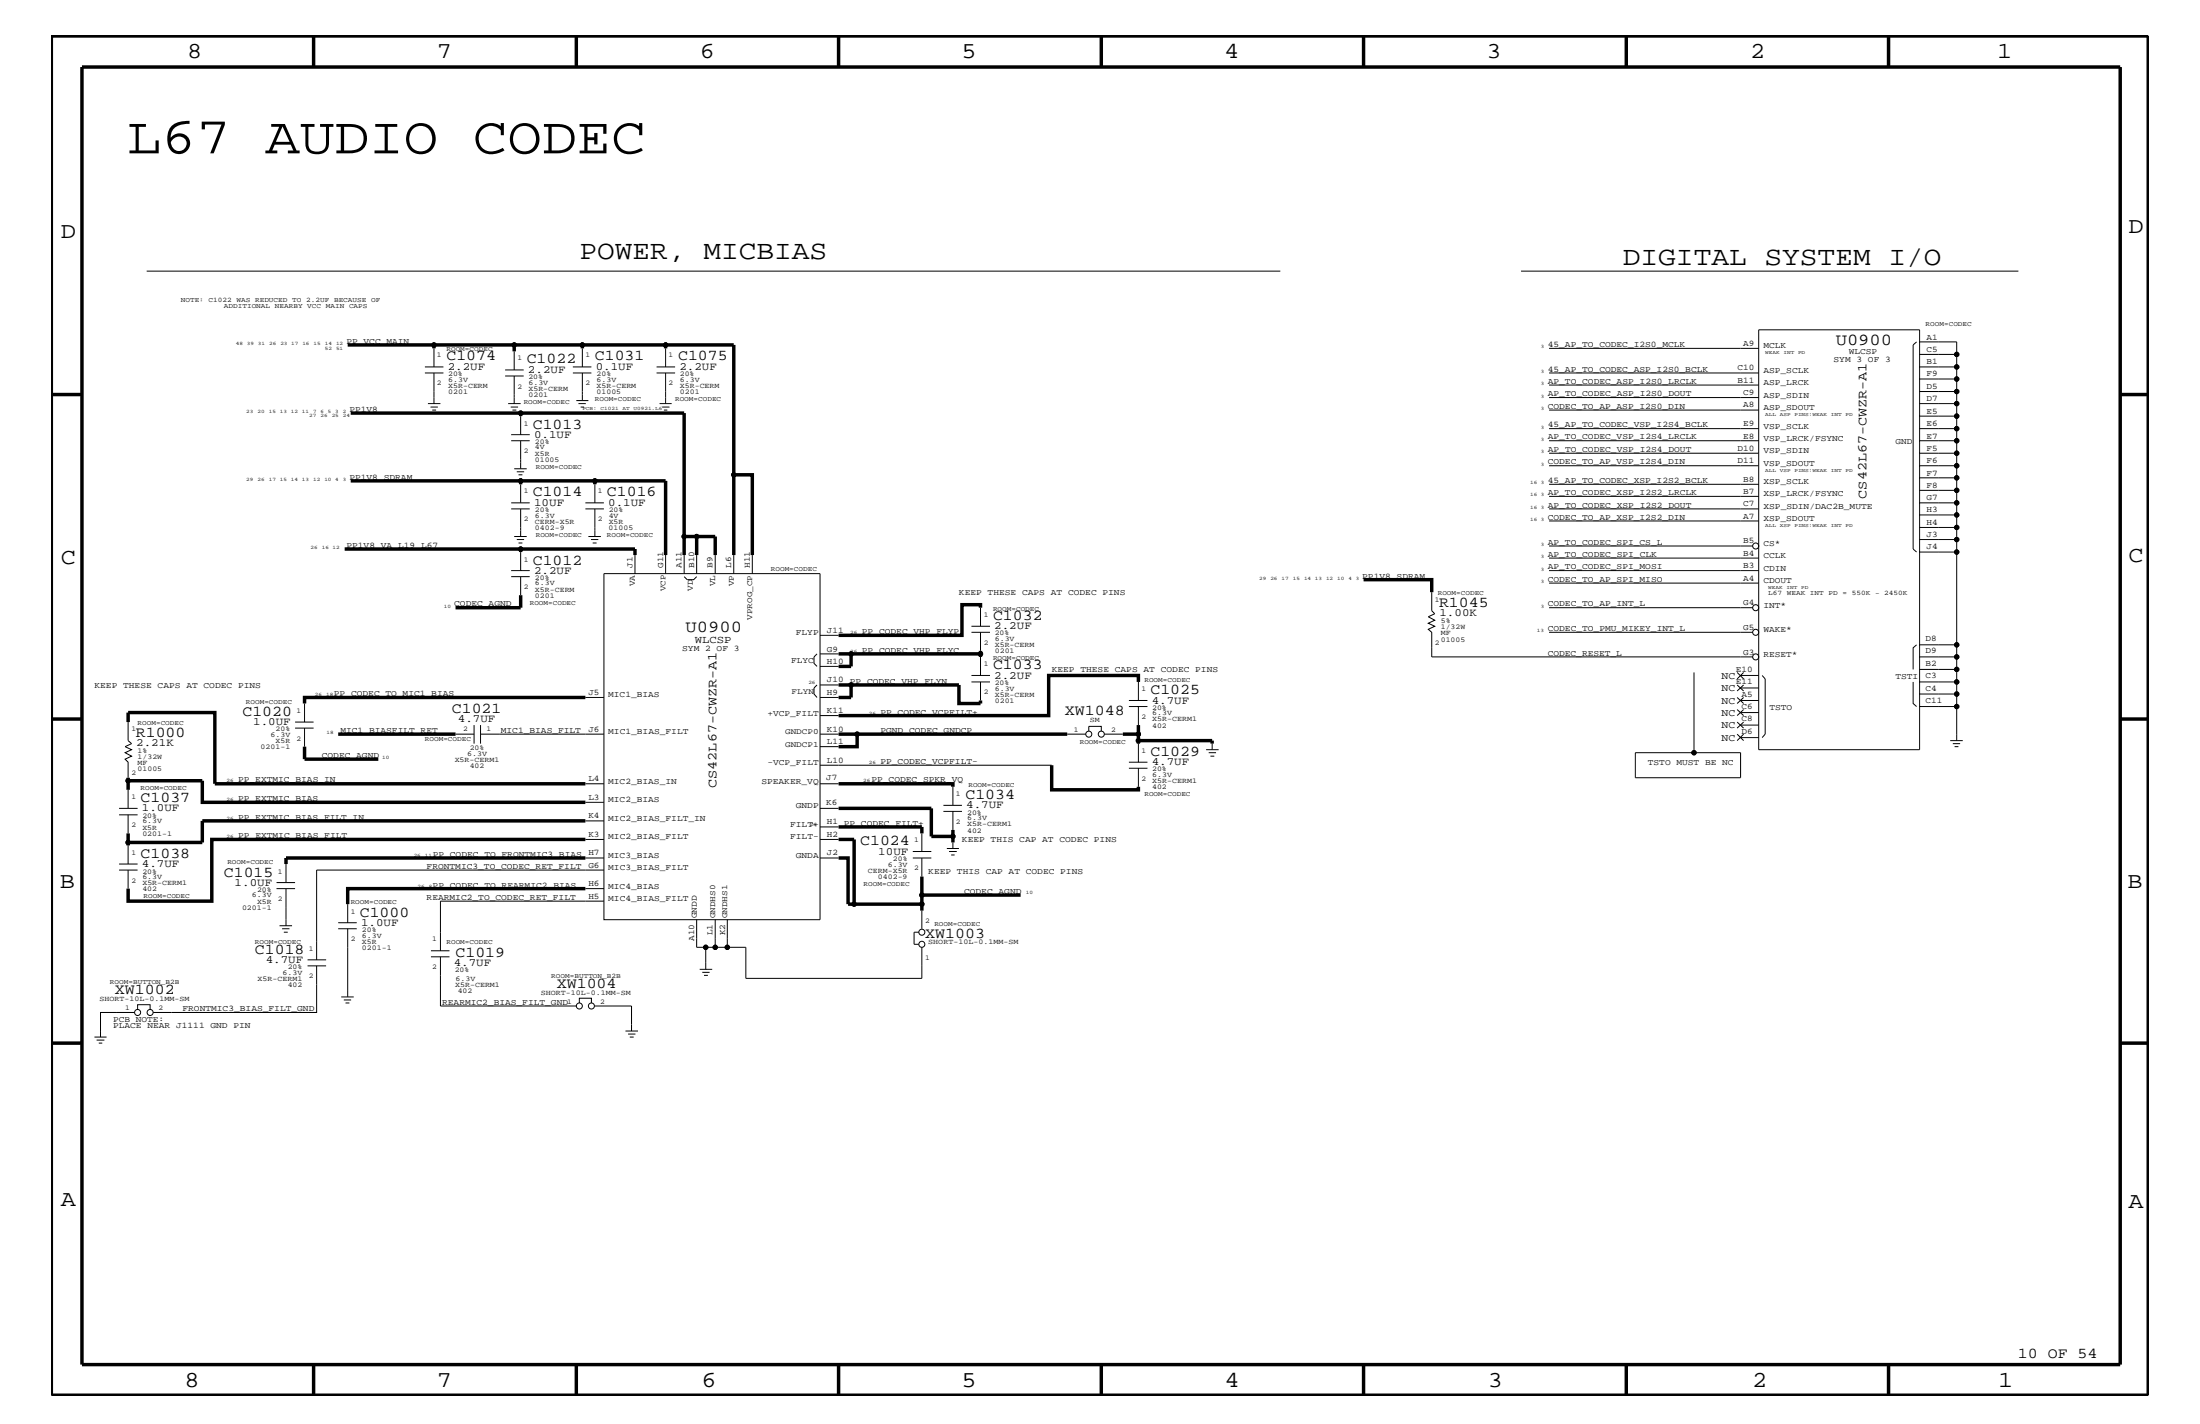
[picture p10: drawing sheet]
<svg xmlns="http://www.w3.org/2000/svg" width="432mm" height="279mm" viewBox="0 0 432 279" stroke-linecap="round" stroke-linejoin="round" font-family="sans-serif">
<g fill="none" stroke="#000" stroke-width=".2">
<path d="M28.8 53.2h222.5M298.5 53.2h97.7M83.4 72h3.6M83.4 73.2h3.6M84 79.2h2.4M84.5 79.9h1.4M85.2 68.4v3.6M85.2 73.2v6M99.1 73.8h3.7M99.1 72.6h3.7M99.7 79.2h2.5M100.2 79.9h1.5"/>
<path d="M100.9 68.9v3.7M100.9 73.8v5.4M112.4 72h3.7M112.4 73.2h3.7M113.1 78.6h2.4M113.5 79.2h1.5M114 79.9h.6M114.3 68.4v3.6M114.3 73.2v5.4M128.9 72h3.6M128.9 73.2h3.6M129.5 79.2h2.3"/>
<path d="M130 79.9h1.4M130.6 68.4v3.6M130.6 73.2v6M304 73.2h41.2M304 78h41.2M304 75.6h41.2M304 68.4h41.2M345.2 64.7h31.6v82.4h-31.6zM376.2 67.1l-.7 .6v40l.7 .6M376.8 79.2h7.2v2.4h-7.2M376.8 74.4h7.2v2.4h-7.2M376.8 69.5h7.2v2.5h-7.2"/>
<path d="M376.8 67.1h7.2v2.4M384 72v2.4M384 76.8v2.4M84.8 80.5h.8M100.3 86.5h3.7M100.3 85.3h3.7M100.3 99.9h3.7M100.3 98.7h3.7M100.6 80.5h.7M100.9 92h2.5M101.4 92.6h1.5M101.8 93.2h.7"/>
<path d="M102.2 81.6v3.7M102.2 86.5v5.5M102.2 95v3.7M102.2 99.9v5.4M114.9 99.9h3.6M114.9 98.7h3.6M116.8 95v3.7M116.8 99.9v5.4M130.3 80.5h.7M304 86.5h41.2M304 99.9h41.2M304 80.5h41.2"/>
<path d="M304 88.9h41.2M304 84.1h41.2M304 91.4h41.2M304 95h41.2M304 97.4h41.2M376.8 98.7h7.2v2.3h-7.2M376.8 93.8h7.2v2.4h-7.2M376.8 88.9h7.2v2.5h-7.2M376.8 84.1h7.2v2.4h-7.2M384 81.6v2.5M384 86.5v2.4M384 91.4v2.4"/>
<path d="M384 96.2v2.5M100.3 113.1h3.7M100.3 112h3.7M100.9 105.3h2.5M101.4 105.9h1.5M101.8 106.5h.7M102.2 108.3v3.7M102.2 113.1v3.7M115.5 105.3h2.4M116 105.9h1.4M116.3 106.5h.8M118.5 112.6h42.5v67.9h-42.5z"/>
<path d="M124.6 108.9v3.7M130.6 108.9v3.7M134.3 113.1l.6 .6h1.2l.6-.6M134.3 108.9v3.7M136.7 108.9v3.7M140.4 108.9v3.7M144 108.9v3.7M147.7 108.9v3.7M192.4 119.2v3.7M281 116.2v3.6l.6 .6-1.3 .6 1.3 .7-1.3 .6 1.3 .6-1.3 .6 .7 .6v4.8h63M304 112h41.2M304 114.4h41.2"/>
<path d="M304 109.5h41.2M304 102.2h41.2M304 119.2h40M304 107.1h40M376.8 108.3h7.2v18.2M376.8 103.5h7.2v2.4h-7.2M384 101v2.5M384 105.9v2.4M59.8 138v3.7M114.9 136.8h3.6M160.4 134.4l-.6 .6v1.2l.6 .6M160.4 128.3l-.6 .6v1.3l.6 .6"/>
<path d="M161 136.8h3.6M161 130.8h3.6M161 134.4h3.6M161 124.7h3.6M161 128.3h3.6M190.7 124.1h3.6M190.7 122.9h3.6M190.7 133.8h3.6M190.7 132.5h3.6M192.4 124.1v3.6M192.4 128.9v3.6M192.4 133.8v3.6"/>
<path d="M221.6 138.6h3.6M221.6 137.4h3.6M223.4 133.8v3.6M223.4 138.6v3.7M304 124.1h40M332.5 131.9v15.8h-11.5v4.9h20.6v-4.9h-9.1M341 131.9l1.2 1.3M341 134.4l1.2 1.2M341 136.8l1.2 1.2M341 139.2l1.2 1.2M341.6 132.5h3.6M341.6 139.8h3.6"/>
<path d="M341.6 137.4h3.6M341.6 135h3.6M342.2 131.9l-1.2 1.3M342.2 134.4l-1.2 1.2M342.2 136.8l-1.2 1.2M342.2 139.2l-1.2 1.2M345.9 132.5l.6 .7v10.8l-.6 .7M375.5 133.8v4.2l.7 .6M376.2 126.5l-.7 .6v4.2M376.8 136.2h7.2v2.4h-7.2M376.8 131.3h7.2v2.5h-7.2M376.8 126.5h7.2v2.4h-7.2"/>
<path d="M384 128.9v2.4M384 133.8v2.4M384 138.6v6.7M23.4 158.6h3.6M23.4 159.9h3.6M25.1 141.7v3.6l.7 .6-1.2 .6 1.2 .6-1.2 .6 1.2 .7-1.2 .6 .5 .5v3.1M25.1 155v3.6M25.1 159.9v3.6M57.9 142.9h3.7M57.9 141.7h3.7M59.8 142.9v3.6M89.4 144h3.6"/>
<path d="M93 142.3v3.6M94.3 142.3v3.6M94.3 144h24.2M114.9 153.8h3.6M114.9 157.4h3.6M161 146.5h3.6M161 144h3.6M161 153.8h3.6M161 158.6h3.6M161 150.1h45.4M161 140.4h3.6M185.2 159.2h3.6"/>
<path d="M185.2 158h3.6M187 154.4v3.6M187 159.2v3.6M209.5 144h3.6M213.7 143.5v-1h2.5v1M216.7 144h3.7M221.6 150.7h3.6M221.6 149.5h3.6M223.4 145.9v3.6M223.4 150.7v3.7M236.7 147.1h2.5M237.2 147.7h1.5"/>
<path d="M237.6 148.4h.7M237.9 145.9v1.2M341 141.7l1.2 1.2M341 144l1.2 1.3M341.6 142.3h3.6M341.6 144.7h3.6M342.2 141.7l-1.2 1.2M342.2 144l-1.2 1.3M382.8 145.3h2.4M383.3 145.9h1.4M383.6 146.5h.8M23.4 170.7h3.6"/>
<path d="M23.4 169.5h3.6M25.1 165.9v3.6M25.1 170.7v3.7M54.3 174.4h3.6M54.3 173.2h3.6M56.1 169.5v3.7M56.1 174.4v7.2M68.2 177.4v3.6M114.9 174.4h3.6M114.9 168.3h3.6M114.9 164.7h3.6M114.9 161.1h3.6"/>
<path d="M118.5 170.7h-56.4v17.6M118.5 176.8h-32.1v9.7M161 168.3h3.6M161 164.7h3.6M161 162.2h3.6M179.2 167.1h3.6M179.2 168.3h3.6M180.9 163.5v3.6M180.9 168.3v3.7M180.9 178.7v3.5M185.8 166.5h2.4M186.3 167.1h1.5"/>
<path d="M186.7 167.8h.7M187 165.3v1.2M26.4 198.7h-6.7v4.8M27 198.1v-1h2.5v1M54.9 181.6h2.4M55.4 182.2h1.4M55.7 182.9h.8M60.4 189.5h3.6M60.4 188.3h3.6M62.1 189.5v9.2h-32M66.4 182.2h3.6M66.4 181h3.6"/>
<path d="M67 195.6h2.4M67.5 196.2h1.4M67.8 196.8h.8M68.2 182.2v13.4M84.6 187.7h3.6M84.6 186.5h3.6M86.4 187.7v9.7h26.7M113.7 196.8v-.9h2.4v.9M116.8 197.4h7.2v4.9M136.7 180.5v5.4h3.7v-5.4M137.3 190.2h2.5M137.8 190.8h1.5"/>
<path d="M138.2 191.4h.7M138.5 185.9v4.3M142.7 180.5v5.4h-2.3M142.7 185.9h3.7v6.1h34.5v-6.1M180.3 182.9h-.9v2.4h.9M18.5 203.5h2.4M19 204.1h1.5M19.4 204.7h.7M122.8 202.3h2.4M123.3 202.9h1.4M123.6 203.5h.8"/>
<circle cx="85.2" cy="67.7" r=".42"/>
<circle cx="100.9" cy="67.7" r=".42"/>
<circle cx="114.3" cy="67.7" r=".42"/>
<circle cx="130.6" cy="67.7" r=".42"/>
<circle cx="384" cy="69.5" r=".42"/>
<circle cx="384" cy="79.2" r=".42"/>
<circle cx="384" cy="72" r=".42"/>
<circle cx="384" cy="76.8" r=".42"/>
<circle cx="384" cy="74.4" r=".42"/>
<circle cx="102.2" cy="94.3" r=".42"/>
<circle cx="102.2" cy="81.1" r=".42"/>
<circle cx="116.8" cy="94.3" r=".42"/>
<circle cx="144" cy="93.2" r=".42"/>
<circle cx="384" cy="98.7" r=".42"/>
<circle cx="384" cy="86.5" r=".42"/>
<circle cx="384" cy="96.2" r=".42"/>
<circle cx="384" cy="88.9" r=".42"/>
<circle cx="384" cy="91.4" r=".42"/>
<circle cx="384" cy="93.8" r=".42"/>
<circle cx="384" cy="84.1" r=".42"/>
<circle cx="384" cy="81.6" r=".42"/>
<circle cx="102.2" cy="107.7" r=".42"/>
<circle cx="134.3" cy="105.3" r=".42"/>
<circle cx="136.7" cy="105.3" r=".42"/>
<circle cx="344.6" cy="107.1" r=".59"/>
<circle cx="344.6" cy="119.2" r=".59"/>
<circle cx="384" cy="105.9" r=".42"/>
<circle cx="384" cy="103.5" r=".42"/>
<circle cx="384" cy="101" r=".42"/>
<circle cx="384" cy="108.3" r=".42"/>
<circle cx="167" cy="128.3" r=".42"/>
<circle cx="167" cy="134.4" r=".42"/>
<circle cx="192.4" cy="128.3" r=".42"/>
<circle cx="344.6" cy="128.9" r=".59"/>
<circle cx="344.6" cy="124.1" r=".59"/>
<circle cx="384" cy="133.8" r=".42"/>
<circle cx="384" cy="131.3" r=".42"/>
<circle cx="384" cy="138.6" r=".42"/>
<circle cx="384" cy="126.5" r=".42"/>
<circle cx="384" cy="128.9" r=".42"/>
<circle cx="384" cy="136.2" r=".42"/>
<circle cx="25.1" cy="153.2" r=".42"/>
<circle cx="168.2" cy="144" r=".42"/>
<circle cx="213.7" cy="144" r=".59"/>
<circle cx="216.2" cy="144" r=".59"/>
<circle cx="223.4" cy="144" r=".42"/>
<circle cx="223.4" cy="145.3" r=".42"/>
<circle cx="332.5" cy="147.7" r=".42"/>
<circle cx="25.1" cy="165.3" r=".42"/>
<circle cx="167.6" cy="177.4" r=".42"/>
<circle cx="180.9" cy="177.4" r=".42"/>
<circle cx="180.9" cy="175.6" r=".42"/>
<circle cx="187" cy="164.1" r=".42"/>
<circle cx="27" cy="198.7" r=".59"/>
<circle cx="29.5" cy="198.7" r=".59"/>
<circle cx="113.7" cy="197.4" r=".59"/>
<circle cx="116.1" cy="197.4" r=".59"/>
<circle cx="138.5" cy="185.9" r=".42"/>
<circle cx="140.4" cy="185.9" r=".42"/>
<circle cx="142.7" cy="185.9" r=".42"/>
<circle cx="180.9" cy="182.9" r=".59"/>
<circle cx="180.9" cy="185.3" r=".59"/>
</g>
<g fill="none" stroke="#000" stroke-width=".68" stroke-linecap="butt">
<path d="M10.1 7.1h411.5v266.7h-411.5zM16.1 13.2h400v254.5h-400zM61.6 7.1v6.1M113.1 7.1v6.1M164.6 7.1v6.1M216.2 7.1v6.1M267.6 7.1v6.1M319.2 7.1v6.1M370.7 7.1v6.1M10.1 77.4h6M68.2 67.7h17v.7M85.2 67.7h15.7v1.2"/>
<path d="M100.9 67.7h13.4v.7M114.3 67.7h16.3v.7M130.6 67.7h13.4v41.2M416.1 77.4h5.5M68.8 94.3h33.4M68.8 81.1h65.5v27.8M102.2 81.1v.5M116.8 94.3h-14.6v.7M116.8 94.3h13.8v14.6M116.8 94.3v.7M144 93.2h3.7v15.7M67.6 107.7h57v1.2"/>
<path d="M102.2 107.7v.6M102.2 116.8v2.4h-12.8M134.3 105.3h2.4M136.7 108.9v-3.6h3.7v3.6M192.4 119.2v-.6h-3.6v6.1h-24.2M267.6 113.7h13.4v2.5M114.9 136.8h-55.1v1.2M164.6 134.4h23.6v3.6h4.2v-.6M164.6 128.3h27.8M167 128.3v2.5h-2.4M167 134.4v2.4h-2.4M192.4 127.7v1.2"/>
<path d="M223.4 133.8v-1.3h-17.6v7.9h-41.2M10.1 141.1h6M25.1 155v-1.8h14.6v4.2h75.2M25.1 141.7v-1.9h17.1v14h72.7M25.1 152.6v.6M59.8 146.5v2.5h14.5M66.4 144h23M164.6 153.8h22.4v.6M164.6 158.6h18.2v5.5h4.2M164.6 144h44.9M168.2 144v2.5h-3.6M206.4 150.1v4.9h17v-.6"/>
<path d="M220.4 144h3M223.4 145.3h14.5v.6M223.4 142.3v3.6M416.1 141.1h5.5M25.1 163.5v2.4M114.9 164.7h-73.3v12.1h-16.5v-2.4M114.9 174.4h-46.7v3M114.9 168.3h-58.8v1.2M114.9 161.1h-75.2v4.2h-14.6M164.6 168.3h1.9v9.1h1.1M164.6 164.7h3v12.7h13.3v1.3M164.6 162.2h16.3v1.3"/>
<path d="M180.9 172v5.4M180.9 175.6h19.4M187 162.8v2.5M10.1 204.7h6M416.1 204.7h5.5M61.6 267.7v6.1M113.1 267.7v6.1M164.6 267.7v6.1M216.2 268v5.8M267.6 267.7v6.1M319.2 267.7v6.1M370.7 267.7v6.1"/>
</g>
<g fill="#000">
<circle cx="85.2" cy="67.7" r=".42"/>
<circle cx="100.9" cy="67.7" r=".42"/>
<circle cx="114.3" cy="67.7" r=".42"/>
<circle cx="130.6" cy="67.7" r=".42"/>
<circle cx="384" cy="69.5" r=".42"/>
<circle cx="384" cy="79.2" r=".42"/>
<circle cx="384" cy="72" r=".42"/>
<circle cx="384" cy="76.8" r=".42"/>
<circle cx="384" cy="74.4" r=".42"/>
<circle cx="102.2" cy="94.3" r=".42"/>
<circle cx="102.2" cy="81.1" r=".42"/>
<circle cx="116.8" cy="94.3" r=".42"/>
<circle cx="144" cy="93.2" r=".42"/>
<circle cx="384" cy="98.7" r=".42"/>
<circle cx="384" cy="86.5" r=".42"/>
<circle cx="384" cy="96.2" r=".42"/>
<circle cx="384" cy="88.9" r=".42"/>
<circle cx="384" cy="91.4" r=".42"/>
<circle cx="384" cy="93.8" r=".42"/>
<circle cx="384" cy="84.1" r=".42"/>
<circle cx="384" cy="81.6" r=".42"/>
<circle cx="102.2" cy="107.7" r=".42"/>
<circle cx="134.3" cy="105.3" r=".42"/>
<circle cx="136.7" cy="105.3" r=".42"/>
<circle cx="384" cy="105.9" r=".42"/>
<circle cx="384" cy="103.5" r=".42"/>
<circle cx="384" cy="101" r=".42"/>
<circle cx="384" cy="108.3" r=".42"/>
<circle cx="167" cy="128.3" r=".42"/>
<circle cx="167" cy="134.4" r=".42"/>
<circle cx="192.4" cy="128.3" r=".42"/>
<circle cx="384" cy="133.8" r=".42"/>
<circle cx="384" cy="131.3" r=".42"/>
<circle cx="384" cy="138.6" r=".42"/>
<circle cx="384" cy="126.5" r=".42"/>
<circle cx="384" cy="128.9" r=".42"/>
<circle cx="384" cy="136.2" r=".42"/>
<circle cx="25.1" cy="153.2" r=".42"/>
<circle cx="168.2" cy="144" r=".42"/>
<circle cx="223.4" cy="144" r=".42"/>
<circle cx="223.4" cy="145.3" r=".42"/>
<circle cx="332.5" cy="147.7" r=".42"/>
<circle cx="25.1" cy="165.3" r=".42"/>
<circle cx="167.6" cy="177.4" r=".42"/>
<circle cx="180.9" cy="177.4" r=".42"/>
<circle cx="180.9" cy="175.6" r=".42"/>
<circle cx="187" cy="164.1" r=".42"/>
<circle cx="138.5" cy="185.9" r=".42"/>
<circle cx="140.4" cy="185.9" r=".42"/>
<circle cx="142.7" cy="185.9" r=".42"/>
</g>
<text font-size="10.2" x="24.9" y="30.1">L67 AUDIO CODEC</text>
<g font-size="5.2">
<text x="113.7" y="50.7">POWER, MICBIAS</text>
<text x="318.5" y="51.9">DIGITAL SYSTEM I/O</text>
</g>
<g font-size="4.5">
<text x="36.7" y="11.5">8</text>
<text x="85.8" y="11.5">7</text>
<text x="137.3" y="11.5">6</text>
<text x="188.7" y="11.5">5</text>
<text x="240.3" y="11.5">4</text>
<text x="291.8" y="11.5">3</text>
<text x="343.5" y="11.5">2</text>
<text x="392" y="11.5">1</text>
<text x="11.9" y="46.8">D</text>
<text x="417.7" y="45.7">D</text>
<text x="11.9" y="110.6">C</text>
<text x="417.7" y="110.3">C</text>
<text x="11.8" y="174.3">B</text>
<text x="417.6" y="174.2">B</text>
<text x="11.9" y="236.7">A</text>
<text x="417.7" y="237.1">A</text>
<text x="36.2" y="272.1">8</text>
<text x="85.8" y="272.1">7</text>
<text x="137.7" y="272.1">6</text>
<text x="188.7" y="272.1">5</text>
<text x="240.4" y="272.1">4</text>
<text x="292" y="272.1">3</text>
<text x="343.9" y="272.1">2</text>
<text x="392.2" y="272.1">1</text>
</g>
<g font-size="3.3">
<text x="360.3" y="67.7">U0900</text>
<text x="134.6" y="124.1">U0900</text>
</g>
<g font-size="3">
<text x="87.6" y="70.7">C1074</text>
<text x="103.4" y="71.3">C1022</text>
<text x="116.8" y="70.7">C1031</text>
<text x="133.1" y="70.7">C1075</text>
<text x="104.6" y="84.1">C1013</text>
<text x="104.6" y="97.4">C1014</text>
<text x="119.1" y="97.4">C1016</text>
<text x="104.6" y="110.8">C1012</text>
<text x="282.4" y="119.1">R1045</text>
<text x="194.9" y="121.7">C1032</text>
<text x="194.9" y="131.3">C1033</text>
<text x="225.8" y="136.2">C1025</text>
<text x="47.6" y="140.4">C1020</text>
<text x="88.7" y="139.8">C1021</text>
<text x="209" y="140.3">XW1048</text>
<text x="26.7" y="144.6">R1000</text>
<text x="225.8" y="148.4">C1029</text>
<text x="27.6" y="157.4">C1037</text>
<text x="189.5" y="156.8">C1034</text>
<text x="168.8" y="165.9">C1024</text>
<text x="27.6" y="168.3">C1038</text>
<text x="43.9" y="172">C1015</text>
<text x="70.6" y="179.9">C1000</text>
<text x="181.6" y="184">XW1003</text>
<text x="50" y="187.1">C1018</text>
<text x="89.4" y="187.7">C1019</text>
<text x="22.6" y="195.1">XW1002</text>
<text x="109.3" y="193.9">XW1004</text>
<text x="396" y="266.5">10 OF 54</text>
</g>
<g font-size="2.6">
<text x="366.4" y="97.8" transform="rotate(-90 366.4 97.8)">CS42L67-CWZR-A1</text>
<text x="140.6" y="154.5" transform="rotate(-90 140.6 154.5)">CS42L67-CWZR-A1</text>
</g>
<g font-size="2.2">
<text x="87.9" y="72.6">2.2UF</text>
<text x="103.6" y="73.2">2.2UF</text>
<text x="116.9" y="72.6">0.1UF</text>
<text x="133.4" y="72.6">2.2UF</text>
<text x="104.8" y="85.9">0.1UF</text>
<text x="104.8" y="99.3">10UF</text>
<text x="119.4" y="99.3">0.1UF</text>
<text x="104.8" y="112.6">2.2UF</text>
<text x="195.2" y="123.5">2.2UF</text>
<text x="282.5" y="120.9">1.00K</text>
<text x="195.2" y="133.2">2.2UF</text>
<text x="49.7" y="142.3">1.0UF</text>
<text x="89.9" y="141.7">4.7UF</text>
<text x="226.1" y="138">4.7UF</text>
<text x="26.8" y="146.4">2.21K</text>
<text x="226.1" y="150.1">4.7UF</text>
<text x="27.9" y="159.2">1.0UF</text>
<text x="189.7" y="158.6">4.7UF</text>
<text x="172.4" y="167.8">10UF</text>
<text x="27.9" y="170.1">4.7UF</text>
<text x="46.1" y="173.8">1.0UF</text>
<text x="70.9" y="181.6">1.0UF</text>
<text x="52.2" y="188.9">4.7UF</text>
<text x="89.1" y="189.5">4.7UF</text>
</g>
<text font-size="2.1" x="136.4" y="126.2">WLCSP</text>
<g font-size="2">
<text x="337.9" y="133.2">NC</text>
<text x="337.9" y="135.6">NC</text>
<text x="337.9" y="138">NC</text>
<text x="337.9" y="140.4">NC</text>
<text x="337.9" y="142.9">NC</text>
<text x="337.9" y="145.3">NC</text>
</g>
<g font-size="1.7">
<text x="68" y="67.5">PP_VCC_MAIN</text>
<text x="303.8" y="68.1">45_AP_TO_CODEC_I2S0_MCLK</text>
<text x="342.1" y="67.8">A9</text>
<text x="346.1" y="68.4">MCLK</text>
<text x="359.9" y="71">SYM 3 OF 3</text>
<text x="362.9" y="69.5">WLCSP</text>
<text x="378.1" y="69">C5</text>
<text x="378.1" y="66.7">A1</text>
<text x="378.1" y="71.5">B1</text>
<text x="303.8" y="75.4">AP_TO_CODEC_ASP_I2S0_LRCLK</text>
<text x="303.8" y="77.8">AP_TO_CODEC_ASP_I2S0_DOUT</text>
<text x="303.8" y="72.9">45_AP_TO_CODEC_ASP_I2S0_BCLK</text>
<text x="341" y="75.1">B11</text>
<text x="341" y="72.7">C10</text>
<text x="342.1" y="77.5">C9</text>
<text x="346.1" y="75.6">ASP_LRCK</text>
<text x="346.1" y="73.2">ASP_SCLK</text>
<text x="378.1" y="76.3">D5</text>
<text x="378.1" y="73.9">F9</text>
<text x="68.6" y="80.8">PP1V8</text>
<text x="303.8" y="83.8">45_AP_TO_CODEC_VSP_I2S4_BCLK</text>
<text x="303.8" y="80.2">CODEC_TO_AP_ASP_I2S0_DIN</text>
<text x="342.1" y="80">A8</text>
<text x="342.1" y="83.6">E9</text>
<text x="346.1" y="80.5">ASP_SDOUT</text>
<text x="346.1" y="78">ASP_SDIN</text>
<text x="378.1" y="83.6">E6</text>
<text x="378.1" y="78.8">D7</text>
<text x="378.1" y="81.1">E5</text>
<text x="303.8" y="86.2">AP_TO_CODEC_VSP_I2S4_LRCLK</text>
<text x="303.8" y="88.7">AP_TO_CODEC_VSP_I2S4_DOUT</text>
<text x="341" y="88.4">D10</text>
<text x="342.1" y="86">E8</text>
<text x="346.1" y="86.5">VSP_LRCK/FSYNC</text>
<text x="346.1" y="84.1">VSP_SCLK</text>
<text x="346.1" y="88.9">VSP_SDIN</text>
<text x="372" y="87.1">GND</text>
<text x="378.1" y="86">E7</text>
<text x="378.1" y="88.4">F5</text>
<text x="68.6" y="94.2">PP1V8_SDRAM</text>
<text x="303.8" y="91.1">CODEC_TO_AP_VSP_I2S4_DIN</text>
<text x="303.8" y="94.8">45_AP_TO_CODEC_XSP_I2S2_BCLK</text>
<text x="341" y="90.9">D11</text>
<text x="342.1" y="94.5">B8</text>
<text x="346.1" y="91.4">VSP_SDOUT</text>
<text x="346.1" y="95">XSP_SCLK</text>
<text x="378.1" y="93.3">F7</text>
<text x="378.1" y="90.9">F6</text>
<text x="378.1" y="95.7">F8</text>
<text x="303.8" y="97.1">AP_TO_CODEC_XSP_I2S2_LRCLK</text>
<text x="303.8" y="99.6">AP_TO_CODEC_XSP_I2S2_DOUT</text>
<text x="342.1" y="101.8">A7</text>
<text x="342.1" y="96.9">B7</text>
<text x="342.1" y="99.3">C7</text>
<text x="346.1" y="97.4">XSP_LRCK/FSYNC</text>
<text x="346.1" y="99.9">XSP_SDIN/DAC2B_MUTE</text>
<text x="378.1" y="98.2">G7</text>
<text x="378.1" y="100.5">H3</text>
<text x="68" y="107.5">PP1V8_VA_L19_L67</text>
<text x="303.8" y="102.1">CODEC_TO_AP_XSP_I2S2_DIN</text>
<text x="303.8" y="106.9">AP_TO_CODEC_SPI_CS_L</text>
<text x="342.1" y="106.6">B5</text>
<text x="346.1" y="102.2">XSP_SDOUT</text>
<text x="346.1" y="107.1">CS*</text>
<text x="378.1" y="103">H4</text>
<text x="378.1" y="105.4">J3</text>
<text x="378.1" y="107.8">J4</text>
<text x="124.1" y="111.4" transform="rotate(-90 124.1 111.4)">J1</text>
<text x="130.1" y="111.4" transform="rotate(-90 130.1 111.4)">G11</text>
<text x="133.8" y="111.4" transform="rotate(-90 133.8 111.4)">A11</text>
<text x="136.2" y="111.4" transform="rotate(-90 136.2 111.4)">B10</text>
<text x="139.9" y="111.4" transform="rotate(-90 139.9 111.4)">B9</text>
<text x="143.5" y="111.4" transform="rotate(-90 143.5 111.4)">L6</text>
<text x="147.2" y="111.4" transform="rotate(-90 147.2 111.4)">H11</text>
<text x="267.4" y="113.6">PP1V8_SDRAM</text>
<text x="303.8" y="111.7">AP_TO_CODEC_SPI_MOSI</text>
<text x="303.8" y="109.3">AP_TO_CODEC_SPI_CLK</text>
<text x="342.1" y="113.9">A4</text>
<text x="342.1" y="111.4">B3</text>
<text x="342.1" y="109.1">B4</text>
<text x="346.1" y="112">CDIN</text>
<text x="346.1" y="109.5">CCLK</text>
<text x="89.2" y="119">CODEC_AGND</text>
<text x="124.6" y="115" transform="rotate(-90 124.6 115)">VA</text>
<text x="136" y="115.9" transform="rotate(-90 136 115.9)">VD</text>
<text x="140.4" y="115" transform="rotate(-90 140.4 115)">VL</text>
<text x="188.2" y="116.8">KEEP THESE CAPS AT CODEC PINS</text>
<text x="303.8" y="119">CODEC_TO_AP_INT_L</text>
<text x="303.8" y="114.2">CODEC_TO_AP_SPI_MISO</text>
<text x="342.1" y="118.7">G4</text>
<text x="346.1" y="114.4">CDOUT</text>
<text x="346.1" y="119.2">INT*</text>
<text x="156.2" y="124.7">FLYP</text>
<text x="162.3" y="124.2">J11</text>
<text x="169.2" y="124.4">PP_CODEC_VHP_FLYP</text>
<text x="303.8" y="123.8">CODEC_TO_PMU_MIKEY_INT_L</text>
<text x="342.1" y="123.6">G5</text>
<text x="346.1" y="124.1">WAKE*</text>
<text x="378" y="125.8">D8</text>
<text x="133.9" y="127.7">SYM 2 OF 3</text>
<text x="155.3" y="130">FLYC</text>
<text x="162.3" y="127.9">G9</text>
<text x="162.3" y="130.2">H10</text>
<text x="169.2" y="128">PP_CODEC_VHP_FLYC</text>
<text x="206.4" y="131.9">KEEP THESE CAPS AT CODEC PINS</text>
<text x="303.8" y="128.7">CODEC_RESET_L</text>
<text x="340.7" y="131.9">E10</text>
<text x="342.1" y="128.5">G3</text>
<text x="346.1" y="128.9">RESET*</text>
<text x="378" y="128.2">D9</text>
<text x="378" y="130.7">B2</text>
<text x="18.5" y="135">KEEP THESE CAPS AT CODEC PINS</text>
<text x="65.5" y="136.6">PP_CODEC_TO_MIC1_BIAS</text>
<text x="115.5" y="136.3">J5</text>
<text x="119.4" y="136.8">MIC1_BIAS</text>
<text x="162.3" y="133.9">J10 PP_CODEC_VHP_FLYN</text>
<text x="162.3" y="136.3">H9</text>
<text x="340.7" y="134.2">E11</text>
<text x="341.8" y="136.7">A5</text>
<text x="372" y="133.2">TSTI</text>
<text x="378" y="137.9">C11</text>
<text x="378" y="135.5">C4</text>
<text x="378" y="133">C3</text>
<text x="66.8" y="143.9">MIC1_BIASFILT_RET</text>
<text x="98.3" y="143.9">MIC1_BIAS_FILT</text>
<text x="115.5" y="143.6">J6</text>
<text x="150.6" y="140.4">+VCP_FILT</text>
<text x="162.3" y="140">K11</text>
<text x="162.3" y="143.6">K10</text>
<text x="172.8" y="143.9">PGND_CODEC_GNDCP</text>
<text x="172.8" y="140.2">PP_CODEC_VCPFILT+</text>
<text x="341.8" y="144">D6</text>
<text x="341.8" y="139.1">C6</text>
<text x="341.8" y="141.5">C8</text>
<text x="347.3" y="139.2">TSTO</text>
<text x="63.2" y="148.7">CODEC_AGND</text>
<text x="119.4" y="144">MIC1_BIAS_FILT</text>
<text x="162.3" y="146">L11</text>
<text x="162.3" y="149.6">L10</text>
<text x="172.8" y="149.9">PP_CODEC_VCPFILT-</text>
<text x="46.7" y="153.5">PP_EXTMIC_BIAS_IN</text>
<text x="115.5" y="153.3">L4</text>
<text x="119.4" y="153.8">MIC2_BIAS_IN</text>
<text x="149.4" y="153.8">SPEAKER_VQ</text>
<text x="150.6" y="150.1">-VCP_FILT</text>
<text x="162.1" y="153">J7</text>
<text x="171" y="153.5">PP_CODEC_SPKR_VQ</text>
<text x="323.4" y="150.1">TSTO MUST BE NC</text>
<text x="46.7" y="157.2">PP_EXTMIC_BIAS</text>
<text x="46.7" y="160.8">PP_EXTMIC_BIAS_FILT_IN</text>
<text x="115.5" y="156.9">L3</text>
<text x="115.5" y="160.6">K4</text>
<text x="119.4" y="161.1">MIC2_BIAS_FILT_IN</text>
<text x="119.4" y="157.4">MIC2_BIAS</text>
<text x="156.2" y="158.6">GNDP</text>
<text x="162.1" y="157.9">K6</text>
<text x="162.3" y="161.7">H1 PP_CODEC_FILT+</text>
<text x="46.7" y="164.5">PP_EXTMIC_BIAS_FILT</text>
<text x="115.5" y="167.8">H7</text>
<text x="115.5" y="164.2">K3</text>
<text x="119.4" y="164.7">MIC2_BIAS_FILT</text>
<text x="155.1" y="162.2">FILT+</text>
<text x="155.1" y="164.7">FILT-</text>
<text x="162.3" y="164.2">H2</text>
<text x="162.3" y="167.8">J2</text>
<text x="188.8" y="165.3">KEEP THIS CAP AT CODEC PINS</text>
<text x="83.7" y="170.5">FRONTMIC3_TO_CODEC_RET_FILT</text>
<text x="84.9" y="168.1">PP_CODEC_TO_FRONTMIC3_BIAS</text>
<text x="115.5" y="170.3">G6</text>
<text x="115.5" y="173.9">H6</text>
<text x="119.4" y="168.3">MIC3_BIAS</text>
<text x="119.4" y="170.7">MIC3_BIAS_FILT</text>
<text x="156.2" y="168.3">GNDA</text>
<text x="182.2" y="171.4">KEEP THIS CAP AT CODEC PINS</text>
<text x="83.7" y="176.6">REARMIC2_TO_CODEC_RET_FILT</text>
<text x="84.9" y="174.2">PP_CODEC_TO_REARMIC2_BIAS</text>
<text x="115.5" y="176.3">H5</text>
<text x="119.4" y="174.4">MIC4_BIAS</text>
<text x="119.4" y="176.8">MIC4_BIAS_FILT</text>
<text x="189.2" y="175.4">CODEC_AGND</text>
<text x="136.2" y="184.6" transform="rotate(-90 136.2 184.6)">A10</text>
<text x="136.7" y="180.2" transform="rotate(-90 136.7 180.2)">GNDD</text>
<text x="139.9" y="183.5" transform="rotate(-90 139.9 183.5)">L1</text>
<text x="142.3" y="183.5" transform="rotate(-90 142.3 183.5)">K2</text>
<text x="86.8" y="197.2">REARMIC2_BIAS_FILT_GND</text>
<text x="22.2" y="201.7">PLACE NEAR J1111 GND PIN</text>
<text x="22.2" y="200.4">PCB NOTE:</text>
<text x="35.8" y="198.4">FRONTMIC3_BIAS_FILT_GND</text>
</g>
<g font-size="1.6">
<text x="130.6" y="116" transform="rotate(-90 130.6 116)">VCP</text>
<text x="144" y="115" transform="rotate(-90 144 115)">VP</text>
<text x="147.7" y="121.6" transform="rotate(-90 147.7 121.6)">VPROG_CP</text>
<text x="155.4" y="136.1">FLYN</text>
<text x="154.1" y="144">GNDCP0</text>
<text x="154.1" y="146.5">GNDCP1</text>
<text x="140.4" y="180.2" transform="rotate(-90 140.4 180.2)">GNDHS0</text>
<text x="142.7" y="180.2" transform="rotate(-90 142.7 180.2)">GNDHS1</text>
</g>
<g font-size="1.4">
<text x="35.5" y="59.2">NOTE: C1022 WAS REDUCED TO 2.2UF BECAUSE OF</text>
<text x="43.9" y="60.4">ADDITIONAL NEARBY VCC MAIN CAPS</text>
<text x="378" y="64">ROOM=CODEC</text>
<text x="85.8" y="70.1">1</text>
<text x="87.6" y="68.9">ROOM=CODEC</text>
<text x="101.6" y="70.7">1</text>
<text x="114.9" y="70.1">1</text>
<text x="131.2" y="70.1">1</text>
<text x="85.8" y="75.6">2</text>
<text x="88" y="73.8">20%</text>
<text x="88" y="77.3">0201</text>
<text x="88" y="76.1">X5R-CERM</text>
<text x="88" y="74.9">6.3V</text>
<text x="101.6" y="76.2">2</text>
<text x="103.7" y="74.4">20%</text>
<text x="103.7" y="77.9">0201</text>
<text x="103.7" y="76.7">X5R-CERM</text>
<text x="103.7" y="75.5">6.3V</text>
<text x="114.9" y="75.6">2</text>
<text x="117.1" y="73.8">20%</text>
<text x="117.1" y="74.9">6.3V</text>
<text x="117.1" y="76.1">X5R-CERM</text>
<text x="117.1" y="77.3">01005</text>
<text x="131.2" y="75.6">2</text>
<text x="133.4" y="73.8">20%</text>
<text x="133.4" y="77.3">0201</text>
<text x="133.4" y="76.1">X5R-CERM</text>
<text x="133.4" y="74.9">6.3V</text>
<text x="102.8" y="79.2">ROOM=CODEC</text>
<text x="102.8" y="83.5">1</text>
<text x="116.8" y="78.6">ROOM=CODEC</text>
<text x="132.5" y="78.6">ROOM=CODEC</text>
<text x="102.8" y="88.9">2</text>
<text x="105" y="87.1">20%</text>
<text x="105" y="89.4">X5R</text>
<text x="105" y="88.2">4V</text>
<text x="105" y="90.6">01005</text>
<text x="105.2" y="92">ROOM=CODEC</text>
<text x="102.8" y="96.8">1</text>
<text x="105" y="100.4">20%</text>
<text x="105" y="101.5">6.3V</text>
<text x="117.3" y="96.8">1</text>
<text x="119.5" y="101.5">4V</text>
<text x="119.5" y="100.4">20%</text>
<text x="102.8" y="102.2">2</text>
<text x="105" y="102.7">CERM-X5R</text>
<text x="105" y="104">0402-9</text>
<text x="105.2" y="105.3">ROOM=CODEC</text>
<text x="117.3" y="102.2">2</text>
<text x="119.1" y="105.3">ROOM=CODEC</text>
<text x="119.5" y="104">01005</text>
<text x="119.5" y="102.7">X5R</text>
<text x="102.8" y="110.2">1</text>
<text x="105" y="113.7">20%</text>
<text x="151.3" y="112">ROOM=CODEC</text>
<text x="102.8" y="115.6">2</text>
<text x="104" y="118.6">ROOM=CODEC</text>
<text x="105" y="117.3">0201</text>
<text x="105" y="116.1">X5R-CERM</text>
<text x="105" y="114.8">6.3V</text>
<text x="194.9" y="119.8">ROOM=CODEC</text>
<text x="281.6" y="118.1">1</text>
<text x="282.2" y="116.8">ROOM=CODEC</text>
<text x="347" y="116.8">L67 WEAK INT PD = 550K - 2450K</text>
<text x="193.1" y="121">1</text>
<text x="195.2" y="124.7">20%</text>
<text x="195.2" y="125.8">6.3V</text>
<text x="282.8" y="124.7">MF</text>
<text x="282.8" y="122.3">5%</text>
<text x="282.8" y="123.5">1/32W</text>
<text x="282.8" y="125.9">01005</text>
<text x="193.1" y="126.5">2</text>
<text x="193.1" y="130.8">1</text>
<text x="194.9" y="129.6">ROOM=CODEC</text>
<text x="195.2" y="128.2">0201</text>
<text x="195.2" y="127">X5R-CERM</text>
<text x="281.6" y="126.5">2</text>
<text x="193.1" y="136.2">2</text>
<text x="195.2" y="134.4">20%</text>
<text x="195.2" y="137.9">0201</text>
<text x="195.2" y="136.7">X5R-CERM</text>
<text x="195.2" y="135.5">6.3V</text>
<text x="224" y="135.6">1</text>
<text x="224.6" y="133.8">ROOM=CODEC</text>
<text x="25.8" y="143.5">1</text>
<text x="27" y="142.3">ROOM=CODEC</text>
<text x="48.3" y="138">ROOM=CODEC</text>
<text x="54.1" y="143.5">20%</text>
<text x="58.2" y="139.8">1</text>
<text x="90.9" y="143.5">2</text>
<text x="95.5" y="143.5">1</text>
<text x="210.8" y="143.7">1</text>
<text x="213.9" y="141.7">SM</text>
<text x="218.1" y="143.7">2</text>
<text x="224" y="141.1">2</text>
<text x="226.1" y="140.3">6.3V</text>
<text x="226.1" y="141.5">X5R-CERM1</text>
<text x="226.1" y="139.2">20%</text>
<text x="226.1" y="142.8">402</text>
<text x="27" y="147.7">1%</text>
<text x="27" y="149">1/32W</text>
<text x="51.1" y="147">0201-1</text>
<text x="53.1" y="144.6">6.3V</text>
<text x="54.1" y="145.7">X5R</text>
<text x="58.2" y="145.3">2</text>
<text x="83.4" y="145.3">ROOM=CODEC</text>
<text x="89.2" y="149.5">X5R-CERM1</text>
<text x="91.7" y="148.4">6.3V</text>
<text x="92.2" y="147.1">20%</text>
<text x="211.9" y="145.9">ROOM=CODEC</text>
<text x="224" y="147.7">1</text>
<text x="25.8" y="152">2</text>
<text x="27" y="150.1">MF</text>
<text x="27" y="151.3">01005</text>
<text x="27.6" y="155">ROOM=CODEC</text>
<text x="92.2" y="150.7">402</text>
<text x="190.1" y="154.4">ROOM=CODEC</text>
<text x="224" y="153.2">2</text>
<text x="226.1" y="152.4">6.3V</text>
<text x="226.1" y="153.7">X5R-CERM1</text>
<text x="226.1" y="151.3">20%</text>
<text x="226.1" y="154.9">402</text>
<text x="25.8" y="156.8">1</text>
<text x="27.9" y="161.6">6.3V</text>
<text x="27.9" y="160.5">20%</text>
<text x="187.6" y="161.7">2</text>
<text x="187.6" y="156.2">1</text>
<text x="189.8" y="160.9">6.3V</text>
<text x="189.8" y="159.9">20%</text>
<text x="224.6" y="156.2">ROOM=CODEC</text>
<text x="25.8" y="167.8">1</text>
<text x="25.8" y="162.2">2</text>
<text x="27.9" y="163.9">0201-1</text>
<text x="27.9" y="162.8">X5R</text>
<text x="179.4" y="165.3">1</text>
<text x="189.8" y="162.2">X5R-CERM1</text>
<text x="189.8" y="163.4">402</text>
<text x="25.8" y="173.2">2</text>
<text x="27.9" y="173.7">X5R-CERM1</text>
<text x="27.9" y="172.4">6.3V</text>
<text x="27.9" y="171.4">20%</text>
<text x="44.6" y="169.5">ROOM=CODEC</text>
<text x="54.5" y="171.4">1</text>
<text x="169.5" y="173.8">ROOM=CODEC</text>
<text x="170.3" y="171.2">CERM-X5R</text>
<text x="172.3" y="172.4">0402-9</text>
<text x="174.2" y="170">6.3V</text>
<text x="175.3" y="168.9">20%</text>
<text x="179.4" y="170.7">2</text>
<text x="27.9" y="174.9">402</text>
<text x="28.2" y="176.2">ROOM=CODEC</text>
<text x="47.5" y="178.5">0201-1</text>
<text x="49.4" y="176.1">6.3V</text>
<text x="50.5" y="175">20%</text>
<text x="50.5" y="177.3">X5R</text>
<text x="54.5" y="176.8">2</text>
<text x="68.8" y="179.3">1</text>
<text x="68.8" y="177.4">ROOM=CODEC</text>
<text x="50" y="185.3">ROOM=CODEC</text>
<text x="68.8" y="184.7">2</text>
<text x="71" y="182.9">20%</text>
<text x="71" y="185.2">X5R</text>
<text x="71" y="184">6.3V</text>
<text x="84.8" y="184.7">1</text>
<text x="87.6" y="185.3">ROOM=CODEC</text>
<text x="181.6" y="181">2</text>
<text x="182.2" y="185.3">SHORT-10L-0.1MM-SM</text>
<text x="183.4" y="181.6">ROOM=CODEC</text>
<text x="55.5" y="191.2">6.3V</text>
<text x="56.5" y="190.2">20%</text>
<text x="60.6" y="192">2</text>
<text x="60.6" y="186.5">1</text>
<text x="71" y="186.4">0201-1</text>
<text x="84.8" y="190.2">2</text>
<text x="89.2" y="190.8">20%</text>
<text x="108.2" y="192">ROOM=BUTTON_B2B</text>
<text x="181.6" y="188.3">1</text>
<text x="19.5" y="196.5">SHORT-10L-0.1MM-SM</text>
<text x="21.6" y="193.2">ROOM=BUTTON_B2B</text>
<text x="50.5" y="192.5">X5R-CERM1</text>
<text x="56.5" y="193.7">402</text>
<text x="89.3" y="193.7">X5R-CERM1</text>
<text x="89.4" y="192.5">6.3V</text>
<text x="89.8" y="194.8">402</text>
<text x="106.1" y="195.3">SHORT-10L-0.1MM-SM</text>
<text x="111.3" y="197">1</text>
<text x="117.8" y="197">2</text>
<text x="24.6" y="198.1">1</text>
<text x="31.1" y="198.1">2</text>
</g>
<g font-size="1">
<text x="46.3" y="67.7">48 39</text>
<text x="50.6" y="67.7">31</text>
<text x="52.8" y="67.7">26</text>
<text x="55" y="67.7">23 17</text>
<text x="59.4" y="67.7">16</text>
<text x="61.6" y="67.7">15</text>
<text x="63.8" y="68.6">52</text>
<text x="63.8" y="67.7">14</text>
<text x="66" y="68.6">51</text>
<text x="66" y="67.7">12</text>
<text x="302.4" y="68.4">3</text>
<text x="346.5" y="69.5">WEAK</text>
<text x="350" y="69.5">INT</text>
<text x="352.9" y="69.5">PD</text>
<text x="302.4" y="73.2">3</text>
<text x="302.4" y="75.6">3</text>
<text x="48.3" y="81.1">23</text>
<text x="50.5" y="81.1">20</text>
<text x="52.7" y="81.1">15</text>
<text x="54.9" y="81.1">13 12</text>
<text x="59.3" y="81.1">11</text>
<text x="60.7" y="81.9">27</text>
<text x="61.5" y="81.1">7</text>
<text x="62.9" y="81.1">6</text>
<text x="62.9" y="81.9">26</text>
<text x="64.3" y="81.1">5</text>
<text x="65.1" y="81.9">25</text>
<text x="65.8" y="81.1">3</text>
<text x="67.3" y="81.1">2</text>
<text x="67.3" y="81.9">24</text>
<text x="114.3" y="80.5">PCB:</text>
<text x="117.9" y="80.5">C1021</text>
<text x="122.2" y="80.5">AT</text>
<text x="124.3" y="80.5">U0921.L6</text>
<text x="302.4" y="80.5">3</text>
<text x="302.4" y="78">3</text>
<text x="346.5" y="81.6">ALL</text>
<text x="349.3" y="81.6">ASP</text>
<text x="352.2" y="81.6">PINS:WEAK</text>
<text x="359.3" y="81.6">INT</text>
<text x="362.2" y="81.6">PD</text>
<text x="302.4" y="88.9">3</text>
<text x="302.4" y="86.5">3</text>
<text x="302.4" y="84.1">3</text>
<text x="48.3" y="94.3">29</text>
<text x="50.5" y="94.3">26</text>
<text x="52.7" y="94.3">17</text>
<text x="54.9" y="94.3">15 14</text>
<text x="59.3" y="94.3">13</text>
<text x="61.5" y="94.3">12</text>
<text x="63.7" y="94.3">10 4</text>
<text x="67.3" y="94.3">3</text>
<text x="300.3" y="95">16 3</text>
<text x="302.4" y="91.4">3</text>
<text x="346.5" y="92.6">ALL</text>
<text x="349.3" y="92.6">VSP</text>
<text x="352.2" y="92.6">PINS:WEAK</text>
<text x="359.3" y="92.6">INT</text>
<text x="362.2" y="92.6">PD</text>
<text x="300.3" y="99.9">16 3</text>
<text x="300.3" y="97.4">16 3</text>
<text x="61" y="107.7">26</text>
<text x="63.2" y="107.7">16 12</text>
<text x="300.3" y="102.2">16 3</text>
<text x="302.4" y="107.1">3</text>
<text x="346.5" y="103.5">ALL</text>
<text x="349.3" y="103.5">XSP</text>
<text x="352.2" y="103.5">PINS:WEAK</text>
<text x="359.3" y="103.5">INT</text>
<text x="362.2" y="103.5">PD</text>
<text x="247.1" y="113.7">29</text>
<text x="249.3" y="113.7">26</text>
<text x="251.5" y="113.7">17</text>
<text x="253.7" y="113.7">15</text>
<text x="255.9" y="113.7">14 13</text>
<text x="260.3" y="113.7">12</text>
<text x="262.5" y="113.7">10</text>
<text x="264.7" y="113.7">4</text>
<text x="266.1" y="113.7">3</text>
<text x="302.4" y="112">3</text>
<text x="302.4" y="109.5">3</text>
<text x="87.1" y="119.2">10</text>
<text x="302.4" y="119.2">3</text>
<text x="302.4" y="114.4">3</text>
<text x="347" y="115.6">WEAK</text>
<text x="350.6" y="115.6">INT</text>
<text x="353.5" y="115.6">PD</text>
<text x="166.9" y="124.4">26</text>
<text x="301.7" y="124.1">13</text>
<text x="166.9" y="128">26</text>
<text x="61.8" y="136.6">26</text>
<text x="64" y="136.6">18</text>
<text x="158.7" y="134.1">26</text>
<text x="170.5" y="140.2">26</text>
<text x="64.1" y="144">18</text>
<text x="75" y="149">10</text>
<text x="170.5" y="149.9">26</text>
<text x="44.5" y="153.5">26</text>
<text x="169.4" y="153.5">26</text>
<text x="44.5" y="160.8">26</text>
<text x="44.5" y="157.2">26</text>
<text x="158.9" y="162">26</text>
<text x="44.5" y="164.5">26</text>
<text x="81.2" y="168.1">26</text>
<text x="83.4" y="168.1">11</text>
<text x="82" y="174.2">26</text>
<text x="84.2" y="174.2">8</text>
<text x="201.3" y="175.4">10</text>
</g>
</svg>
